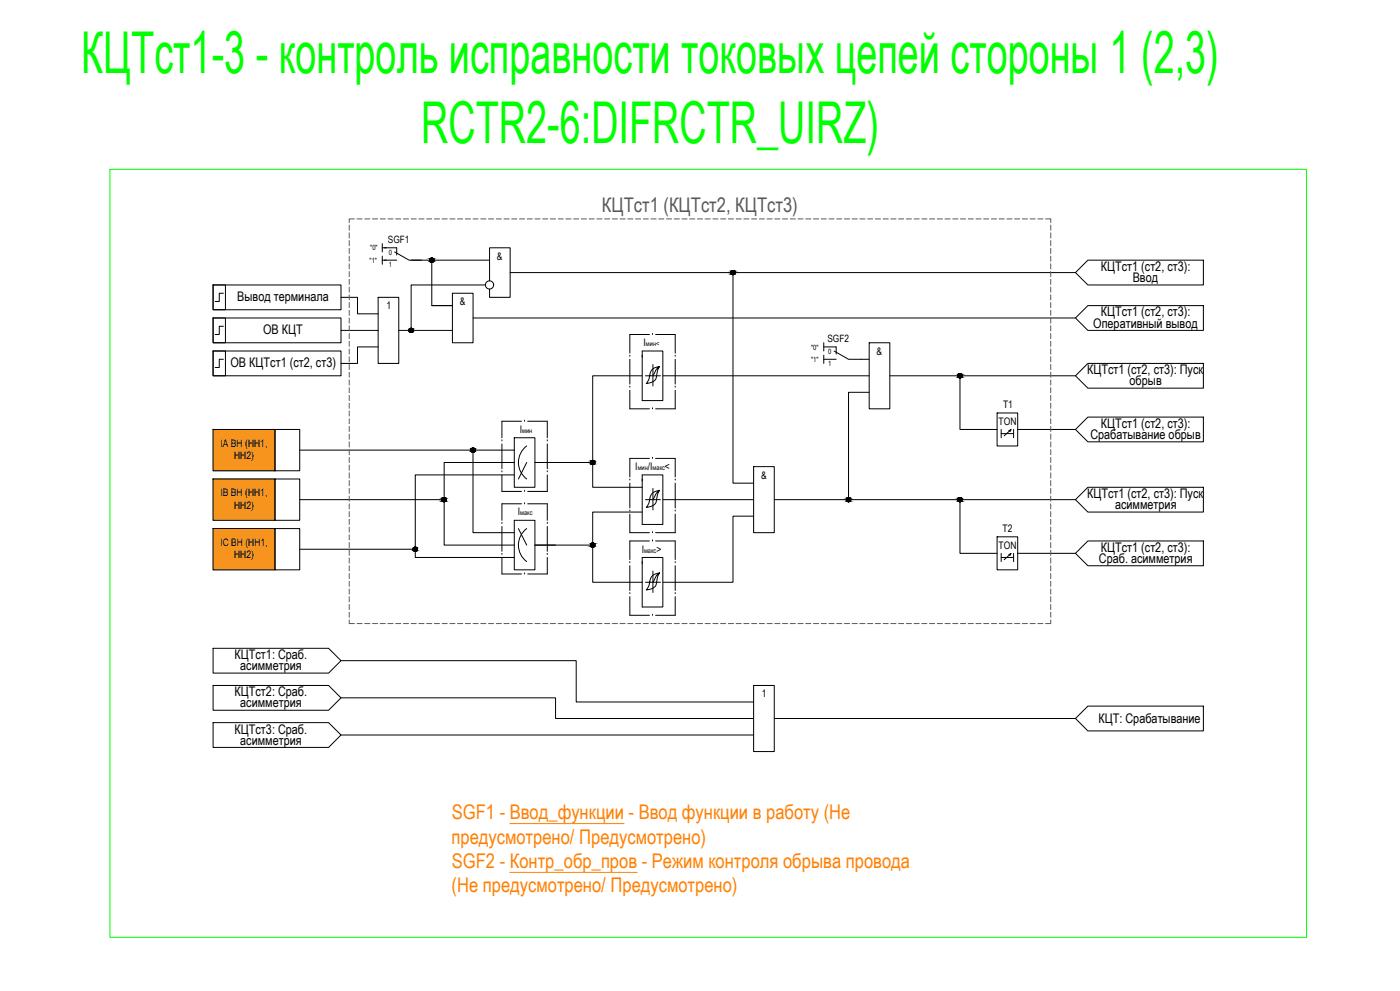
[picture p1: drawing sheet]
<svg xmlns="http://www.w3.org/2000/svg" width="1189mm" height="841mm" viewBox="0 0 1189 841" stroke-linecap="round" stroke-linejoin="round" font-family="sans-serif">
<g fill="none" stroke="#000" stroke-width=".85">
<path d="M326 210h11v6M335 214l12 7h11M326 221h11M416 238v-28h17v42h-17v-7M913 231l11-10h98v21h-98zM384 249h18v42h-18zM913 270l11-11h98v21h-98zM551 284h-16v16M554 284h.1M557 284h16v16M700 294h10v7M700 291v7"/>
<path d="M708 298l13 7h10M535 302h.1M535 305v21M545 301v39h18v-42h-18v5M554 309v19M554 319h7M560 311a22 22 0 0 0-3 10 9 9 0 0 1-8 5 23 23 0 0 0 4-11 8 8 0 0 1 7-4l-3 3-3 5h-6M573 302h.1M573 305v21M700 305h10M700 301v7M913 319l11-11h98v21h-98z"/>
<path d="M535 329h.1M535 331v16h16M573 329h.1M573 331v16h-16M443 357h-17v15M445 357h.1M448 357h17v15M554 347h.1M426 374h.1M426 377v21M465 374h.1M465 377v21"/>
<path d="M913 364l11-10h98v21h-98zM255 382h182M551 389h-16v16M554 389h.1M557 389h16v16M426 400h.1M426 403v14h17M445 417h.1M465 400h.1M465 403v14h-17M535 407h.1M535 410v21"/>
<path d="M545 407v38h18v-42h-18v5M554 415v18M560 416a22 22 0 0 0-3 10 9 9 0 0 1-8 5 23 23 0 0 0 4-11 8 8 0 0 1 7-4l-3 3-3 5h-6M573 407h.1M573 410v21M443 428h-17v14M445 428h.1M448 428h17v14M535 434h.1M535 436v16h16M554 424h7M573 434h.1"/>
<path d="M573 436v16h-16M913 424l11-10h98v21h-98zM426 444h.1M426 447v21M465 444h.1M465 447v21M551 459h-16v16M554 452h.1M554 459h.1M557 459h16v16M426 470h.1M426 473v14h17"/>
<path d="M465 470h.1M465 473v14h-17M535 478h.1M545 477v38h18v-42h-18v5M573 478h.1M913 470l11-11h98v21h-98zM445 487h.1M535 480v21M554 485v18M554 494h7M560 486a22 22 0 0 0-3 11l-3 2-5 2a23 23 0 0 0 4-10 9 9 0 0 1 7-5l-3 3-3 5h-6M573 480v21"/>
<path d="M535 504h.1M535 506v16h16M573 504h.1M573 506v16h-16M554 522h.1M181 550h98l11 11-11 10h-98zM181 582h98l11 10-11 11h-98zM181 613h98l11 11-11 10h-98zM913 610l11-11h98v21h-98z"/>
<circle cx="367" cy="221" r="1.8"/>
<circle cx="622" cy="231" r="1.8"/>
<circle cx="416" cy="242" r="3"/>
<circle cx="349" cy="280" r="1.8"/>
<circle cx="815" cy="319" r="1.8"/>
<circle cx="402" cy="382" r="1.8"/>
<circle cx="503" cy="392" r="1.8"/>
<circle cx="377" cy="424" r="1.8"/>
<circle cx="721" cy="424" r="1.8"/>
<circle cx="815" cy="424" r="1.8"/>
<circle cx="353" cy="466" r="1.8"/>
<circle cx="503" cy="463" r="1.8"/>
</g>
<!-- layer: 0 -->
<g fill="none" stroke="#000" stroke-width=".85">
<path d="M325 207v7M325 217v7M325 210h3M325 221h3M349 221h18v38h17h-17M367 221h49M433 231h480M622 231v179h18M181 242h10v21h-10zM181 242h109v21h-109zM190 249h-4v7h-3M290 252h14v14h17"/>
<path d="M321 252h18v56h-18zM412 242h-63v38M181 270h10v21h-10zM181 270h109v21h-109zM190 277h-4v7h-3M402 270h511M181 298h10v21h-10zM181 298h109v21h-109zM290 280h31M321 294h-17v14h-14M339 280h45M738 291h18v56h-18z"/>
<path d="M190 305h-4v7h-3M545 319h-42v74M563 319h175M731 305h7M756 319h157M815 319v45h32M738 333h-17v91h-64M847 350h17v28h-17zM181 364h52v36h-52zM233 364h22v36h-22zM437 372h17v42h-17zM447 378a18 18 0 0 0 0 28"/>
<path d="M850 364v8M850 368h11M857 365h2l-6 5M859 365l-1 1M861 364v8M864 364h49M402 382v70h35M437 393h-60v31h-122M447 393l-7 14M454 393h49v21h42M640 396h17v56h-17zM181 407h52v35h-52z"/>
<path d="M233 407h22v35h-22zM437 403h-84v63h-98M377 424v39h60M545 435h-42v28h-49h18M563 424h77M640 438h-18v56h-59M721 424h192M815 424v46h32M181 449h52v35h-52zM233 449h22v35h-22zM437 442h17v42h-17zM440 449l7 14"/>
<path d="M447 449a18 18 0 0 0 0 28M847 456h17v28h-17zM353 466v7h84M503 463v31h42M850 470v7M850 473h11M857 471l2-1-6 5M859 470l-1 1M861 470v7M864 470h49M290 561h199v35h151M290 592h182v18h168"/>
<path d="M640 582h17v56h-17zM657 610h256M290 624h350"/>
</g>
<path d="M93 144h1017v651h-1017z" fill="none" stroke="#0f0" stroke-width=".85"/>
<g fill="#f7941d" stroke="#f7941d" stroke-width=".85">
<path d="M181 364l52 36v-36zM181 364l52 36h-52z"/>
<path d="M181 407l52 35v-35zM181 407l52 35h-52z"/>
<path d="M181 449l52 35v-35zM181 449l52 35h-52z"/>
</g>
<g fill="#000" stroke="#000" stroke-width=".85">
<path d="M366 223h1zM622 233h1zM622 230h1zM349 282h1zM815 321h1zM401 384h1zM503 394h1zM377 426h1zM720 426h1zM815 426h1zM352 468h1zM503 464h1z"/>
<path d="M366 219h1zM366 219h1z"/>
<path d="M366 219h1zM366 219h1z"/>
<path d="M366 219h1zM366 219h1z"/>
<path d="M366 219h2zM366 219h2z"/>
<path d="M366 219h2zM366 219h2z"/>
<path d="M366 219h2zM366 219h2z"/>
<path d="M366 219l2 1zM366 219l2 1z"/>
<path d="M365 220h3zM365 220h3z"/>
<path d="M365 220h3zM365 220h3z"/>
<path d="M365 220h3zM365 220h3z"/>
<path d="M365 220h3zM365 220h3z"/>
<path d="M366 222h1zM366 222l1 1z"/>
<path d="M366 222h1zM366 222h1z"/>
<path d="M366 222h2zM366 222h1z"/>
<path d="M366 222h2zM366 222h2z"/>
<path d="M366 222h2zM366 222h2z"/>
<path d="M365 222h3zM365 222h3z"/>
<path d="M365 222h3zM365 222h3z"/>
<path d="M365 222h3zM365 222h3z"/>
<path d="M365 222h3zM365 222h3z"/>
<path d="M365 220h3zM365 220h3z"/>
<path d="M365 221h3zM365 221l3 1z"/>
<path d="M365 220h3zM365 220h3z"/>
<path d="M365 221h3zM365 221h3z"/>
<path d="M365 220l3 1zM365 220l3 1z"/>
<path d="M365 221h3zM365 221h3z"/>
<path d="M365 221h3zM365 221h3z"/>
<path d="M365 221h3zM365 221h3z"/>
<path d="M365 221h3zM365 221h3z"/>
<path d="M622 233h1zM622 233h1z"/>
<path d="M622 230h1zM622 230h1z"/>
<path d="M622 230h1zM622 230h1z"/>
<path d="M622 230h1zM622 230h1z"/>
<path d="M622 233h1zM622 233h1z"/>
<path d="M622 230h1zM622 230h1z"/>
<path d="M622 233h1zM622 233h1z"/>
<path d="M622 230h1zM621 230h2z"/>
<path d="M622 233h1zM622 233h1z"/>
<path d="M621 230h3zM621 230h3z"/>
<path d="M621 233h2zM621 233h2z"/>
<path d="M621 230h3zM621 230h3z"/>
<path d="M621 233h3zM621 233h2z"/>
<path d="M621 230h3zM621 230h3z"/>
<path d="M621 233h3zM621 233h3z"/>
<path d="M621 230h3zM621 230h3z"/>
<path d="M621 232h3zM621 232l3 1z"/>
<path d="M621 230l3 1zM621 230l3 1z"/>
<path d="M621 232h3zM621 232h3z"/>
<path d="M621 231h3zM621 231h3z"/>
<path d="M621 232h3zM621 232h3z"/>
<path d="M621 231h3zM621 231h3z"/>
<path d="M621 232h3zM621 232h3z"/>
<path d="M621 231h3zM621 231h3z"/>
<path d="M621 232h3zM621 232h3z"/>
<path d="M621 231h3zM621 231h3z"/>
<path d="M621 231h3zM621 231h3z"/>
<path d="M621 232h3zM621 232h3z"/>
<path d="M621 232h3zM621 232h3z"/>
<path d="M621 231h3zM621 231l3 1z"/>
<path d="M349 279h1zM349 279h1z"/>
<path d="M349 279h1zM349 279h1z"/>
<path d="M349 279h1zM348 279h2z"/>
<path d="M348 279h2zM348 279h2z"/>
<path d="M348 279h2zM348 279h2z"/>
<path d="M348 279h2zM348 279h2z"/>
<path d="M348 279h2zM348 279h2z"/>
<path d="M348 279h2zM348 279h2z"/>
<path d="M348 279h3zM348 279h3z"/>
<path d="M348 279l3 1zM348 279l3 1z"/>
<path d="M348 280h3zM348 280h3z"/>
<path d="M348 280h3zM348 280h3z"/>
<path d="M347 280h4zM347 280h4z"/>
<path d="M349 282h1zM349 282h1z"/>
<path d="M348 282h2zM348 282h2z"/>
<path d="M348 282h2zM348 282h2z"/>
<path d="M348 282h2zM348 282h2z"/>
<path d="M348 282h2zM348 282h2z"/>
<path d="M348 282h2zM348 282h2z"/>
<path d="M348 281h2zM348 281l2 1z"/>
<path d="M348 281h3zM348 281h2z"/>
<path d="M348 281h3zM348 281h3z"/>
<path d="M348 281h3zM348 281h3z"/>
<path d="M347 281h4zM347 281h4z"/>
<path d="M347 280h4zM347 280h4z"/>
<path d="M347 280h4zM347 280h4z"/>
<path d="M347 280l4 1zM347 280l4 1z"/>
<path d="M347 281h4zM347 281h4z"/>
<path d="M347 281h4zM347 281h4z"/>
<path d="M815 317h1zM815 317h1z"/>
<path d="M815 317h1zM815 317h1z"/>
<path d="M815 317h1zM814 317h2z"/>
<path d="M814 317h2zM814 317h2z"/>
<path d="M814 317h2zM814 317h2z"/>
<path d="M814 317l2 1zM814 317l2 1z"/>
<path d="M814 318h2zM814 318h2z"/>
<path d="M814 318h3zM814 318h3z"/>
<path d="M814 318h3zM814 318h3z"/>
<path d="M814 318h3zM814 318h3z"/>
<path d="M814 320h3zM814 320h3z"/>
<path d="M814 318h3zM814 318h3z"/>
<path d="M814 320h3zM814 320h3z"/>
<path d="M814 318h3zM814 318h3z"/>
<path d="M814 320h3zM814 320h3z"/>
<path d="M813 318l4 1zM813 318l4 1z"/>
<path d="M813 319h4zM813 319l4 1z"/>
<path d="M813 319h4zM813 319h4z"/>
<path d="M813 319h4zM813 319h4z"/>
<path d="M813 319h4zM813 319h4z"/>
<path d="M813 319h4zM813 319h4z"/>
<path d="M813 319h4zM813 319h4z"/>
<path d="M815 321h1zM815 321h1z"/>
<path d="M814 321h2zM814 321h2z"/>
<path d="M814 320h2zM814 320l2 1z"/>
<path d="M814 320h2zM814 320h2z"/>
<path d="M814 320h2zM814 320h2z"/>
<path d="M814 320h2zM814 320h2z"/>
<path d="M814 320h3zM814 320h2z"/>
<path d="M401 380h1zM401 380h1z"/>
<path d="M401 380h1zM401 380h1z"/>
<path d="M401 380h1zM401 380h1z"/>
<path d="M401 384h1zM401 384h1z"/>
<path d="M401 380h2zM401 380h2z"/>
<path d="M401 384h1zM401 384h1z"/>
<path d="M401 380l2 1zM401 381h2z"/>
<path d="M401 384h2zM401 384h1z"/>
<path d="M401 381h2zM401 381h2z"/>
<path d="M401 383h2zM401 383l2 1z"/>
<path d="M401 381h2zM401 381h2z"/>
<path d="M401 383h2zM401 383h2z"/>
<path d="M400 381h3zM400 381h3z"/>
<path d="M400 383h3zM400 383h3z"/>
<path d="M400 381h3zM400 381h3z"/>
<path d="M400 383h3zM400 383h3z"/>
<path d="M400 381h3zM400 381h3z"/>
<path d="M400 383h3zM400 383h3z"/>
<path d="M400 381h3zM400 381h3z"/>
<path d="M400 383h3zM400 383h3z"/>
<path d="M400 381h3zM400 381h3z"/>
<path d="M400 383h3zM400 383h3z"/>
<path d="M400 381l3 1zM400 381l3 1z"/>
<path d="M400 383h3zM400 383h3z"/>
<path d="M400 382h3zM400 382h3z"/>
<path d="M400 382h3zM400 382l3 1z"/>
<path d="M400 382h3zM400 382h3z"/>
<path d="M400 382h3zM400 382h3z"/>
<path d="M400 382h3zM400 382h3z"/>
<path d="M503 391h1zM503 391h1z"/>
<path d="M503 391h1zM503 391h1z"/>
<path d="M503 391h1zM503 391h1z"/>
<path d="M503 394h1zM503 394h1z"/>
<path d="M503 391h1zM502 391h2z"/>
<path d="M503 394h1zM503 394h1z"/>
<path d="M502 391h2zM502 391h2z"/>
<path d="M502 394h2zM502 394h2z"/>
<path d="M502 391h2zM502 391h2z"/>
<path d="M502 394h2zM502 394h2z"/>
<path d="M502 391h3zM502 391h3z"/>
<path d="M502 394h2zM502 394h2z"/>
<path d="M502 391h3zM502 391h3z"/>
<path d="M502 394h3zM502 394h2z"/>
<path d="M502 391l3 1zM502 391l3 1z"/>
<path d="M502 394h3zM502 394h3z"/>
<path d="M502 392h3zM502 392h3z"/>
<path d="M502 393h3zM502 393l3 1z"/>
<path d="M502 392h3zM502 392h3z"/>
<path d="M502 393h3zM502 393h3z"/>
<path d="M502 392h3zM502 392h3z"/>
<path d="M502 393h3zM502 393h3z"/>
<path d="M502 392h3zM502 392h3z"/>
<path d="M502 393h3zM502 393h3z"/>
<path d="M502 392h3zM502 392h3z"/>
<path d="M502 392l3 1zM502 392l3 1z"/>
<path d="M502 393h3zM502 393h3z"/>
<path d="M502 393h3zM502 393h3z"/>
<path d="M502 393h3zM502 393h3z"/>
<path d="M377 422h1zM377 422h1z"/>
<path d="M377 422h1zM377 422h1z"/>
<path d="M377 422h1zM376 422h2z"/>
<path d="M377 426h1zM377 426h1z"/>
<path d="M376 422l2 1zM376 423h2z"/>
<path d="M376 426h2zM376 426h2z"/>
<path d="M376 423h2zM376 423h2z"/>
<path d="M376 426h2zM376 426h2z"/>
<path d="M376 423h2zM376 423h2z"/>
<path d="M376 425h2zM376 425l2 1z"/>
<path d="M376 423h2zM376 423h2z"/>
<path d="M376 425h2zM376 425h2z"/>
<path d="M376 423h3zM376 423h3z"/>
<path d="M376 425h2zM376 425h2z"/>
<path d="M376 423h3zM376 423h3z"/>
<path d="M376 425h3zM376 425h2z"/>
<path d="M376 423h3zM376 423h3z"/>
<path d="M376 425h3zM376 425h3z"/>
<path d="M376 423h3zM376 423h3z"/>
<path d="M376 425h3zM376 425h3z"/>
<path d="M376 423l3 1zM376 423l3 1z"/>
<path d="M376 425h3zM376 425h3z"/>
<path d="M375 424h4zM375 424h4z"/>
<path d="M375 425h4zM375 425h4z"/>
<path d="M375 424h4zM375 424h4z"/>
<path d="M375 424h4zM375 424h4z"/>
<path d="M375 424h4zM375 424h4z"/>
<path d="M375 424h4zM375 424h4z"/>
<path d="M375 424h4zM375 424l4 1z"/>
<path d="M720 422h1zM720 422h1z"/>
<path d="M720 422h1zM720 422h1z"/>
<path d="M720 422h1zM720 422h1z"/>
<path d="M720 426h1zM720 426h1z"/>
<path d="M720 422l1 1zM720 423h1z"/>
<path d="M720 426h1zM720 426h1z"/>
<path d="M720 423h2zM720 423h2z"/>
<path d="M720 426h1zM720 426h1z"/>
<path d="M720 423h2zM719 423h3z"/>
<path d="M720 425h2zM720 425l1 1z"/>
<path d="M719 423h3zM719 423h3z"/>
<path d="M719 425h3zM719 425h3z"/>
<path d="M719 423h3zM719 423h3z"/>
<path d="M719 425h3zM719 425h3z"/>
<path d="M719 423h3zM719 423h3z"/>
<path d="M719 425h3zM719 425h3z"/>
<path d="M719 423h3zM719 423h3z"/>
<path d="M719 425h3zM719 425h3z"/>
<path d="M719 423h3zM719 423h3z"/>
<path d="M719 425h3zM719 425h3z"/>
<path d="M719 423l3 1zM719 423l3 1z"/>
<path d="M719 425h3zM719 425h3z"/>
<path d="M719 424h3zM719 424h3z"/>
<path d="M719 425h3zM719 425h3z"/>
<path d="M719 424h3zM719 424h3z"/>
<path d="M719 424h3zM719 424l3 1z"/>
<path d="M719 424h3zM719 424h3z"/>
<path d="M719 424h3zM719 424h3z"/>
<path d="M719 424h3zM719 424h3z"/>
<path d="M815 422h1zM815 422h1z"/>
<path d="M815 422h1zM815 422h1z"/>
<path d="M815 422h1zM814 422h2z"/>
<path d="M815 426h1zM815 426h1z"/>
<path d="M814 422l2 1zM814 423h2z"/>
<path d="M814 426h2zM814 426h2z"/>
<path d="M814 423h2zM814 423h2z"/>
<path d="M814 426h2zM814 426h2z"/>
<path d="M814 423h2zM814 423h2z"/>
<path d="M814 425h2zM814 425l2 1z"/>
<path d="M814 423h2zM814 423h2z"/>
<path d="M814 425h2zM814 425h2z"/>
<path d="M814 423h3zM814 423h3z"/>
<path d="M814 425h2zM814 425h2z"/>
<path d="M814 423h3zM814 423h3z"/>
<path d="M814 425h3zM814 425h2z"/>
<path d="M814 423h3zM814 423h3z"/>
<path d="M814 425h3zM814 425h3z"/>
<path d="M814 423h3zM814 423h3z"/>
<path d="M814 425h3zM814 425h3z"/>
<path d="M814 423l3 1zM814 423l3 1z"/>
<path d="M814 425h3zM814 425h3z"/>
<path d="M813 424h4zM813 424h4z"/>
<path d="M813 425h4zM813 425h4z"/>
<path d="M813 424h4zM813 424h4z"/>
<path d="M813 424h4zM813 424l4 1z"/>
<path d="M813 424h4zM813 424h4z"/>
<path d="M813 424h4zM813 424h4z"/>
<path d="M813 424h4zM813 424h4z"/>
<path d="M352 464h1zM352 464h1z"/>
<path d="M352 464h1zM352 464h1z"/>
<path d="M352 464l1 1zM352 465h1z"/>
<path d="M352 468h1zM352 468h1z"/>
<path d="M352 465h1zM352 465h1z"/>
<path d="M352 468h1zM352 468h1z"/>
<path d="M352 465h2zM352 465h2z"/>
<path d="M352 468h1zM352 468h1z"/>
<path d="M352 465h2zM352 465h2z"/>
<path d="M352 468h2zM352 468h1z"/>
<path d="M352 465h2zM351 465h3z"/>
<path d="M352 467h2zM352 467l2 1z"/>
<path d="M351 465h3zM351 465h3z"/>
<path d="M351 467h3zM351 467h3z"/>
<path d="M351 465h3zM351 465h3z"/>
<path d="M351 467h3zM351 467h3z"/>
<path d="M351 465h3zM351 465h3z"/>
<path d="M351 467h3zM351 467h3z"/>
<path d="M351 465h3zM351 465h3z"/>
<path d="M351 467h3zM351 467h3z"/>
<path d="M351 465l3 1zM351 465l3 1z"/>
<path d="M351 467h3zM351 467h3z"/>
<path d="M351 466h3zM351 466h3z"/>
<path d="M351 467h3zM351 467h3z"/>
<path d="M351 466h3zM351 466h3z"/>
<path d="M351 466h3zM351 466l3 1z"/>
<path d="M351 466h3zM351 466h3z"/>
<path d="M351 466h3zM351 466h3z"/>
<path d="M351 466h3zM351 466h3z"/>
<path d="M503 461h1zM503 461h1z"/>
<path d="M503 461h1zM503 461h1z"/>
<path d="M503 461h1zM503 461h1z"/>
<path d="M503 464h1zM503 464h1z"/>
<path d="M503 461h1zM502 461h2z"/>
<path d="M503 464h1zM503 464h1z"/>
<path d="M502 461h2zM502 461h2z"/>
<path d="M502 464h2zM502 464h2z"/>
<path d="M502 461h2zM502 461h2z"/>
<path d="M502 464h2zM502 464h2z"/>
<path d="M502 461h3zM502 461h3z"/>
<path d="M502 464h2zM502 464h2z"/>
<path d="M502 461l3 1zM502 462h3z"/>
<path d="M502 464h3zM502 464h2z"/>
<path d="M502 462h3zM502 462h3z"/>
<path d="M502 464h3zM502 464h3z"/>
<path d="M502 462h3zM502 462h3z"/>
<path d="M502 464h3zM502 464h3z"/>
<path d="M502 462h3zM502 462h3z"/>
<path d="M502 463h3zM502 463l3 1z"/>
<path d="M502 462h3zM502 462h3z"/>
<path d="M502 463h3zM502 463h3z"/>
<path d="M502 462h3zM502 462h3z"/>
<path d="M502 463h3zM502 463h3z"/>
<path d="M502 462h3zM502 462h3z"/>
<path d="M502 462l3 1zM502 462l3 1z"/>
<path d="M502 463h3zM502 463h3z"/>
<path d="M502 463h3zM502 463h3z"/>
<path d="M502 463h3zM502 463h3z"/>
</g>
<!-- layer: 0 -->
<path d="M433 699h97M433 740h108" fill="none" stroke="#ff7f00" stroke-width=".85"/>
<g fill="none" stroke="#58595b" stroke-width=".85">
<path d="M297 191v4M297 198v4M301 186h-4v3M303 186h5M310 186h4M316 186h5M323 186h4M329 186h5M336 186h4M343 186h4M349 186h4M356 186h4"/>
<path d="M362 186h5M369 186h4M375 186h5M382 186h4M389 186h4M395 186h5M402 186h4M408 186h5M415 186h4M421 186h5M428 186h4M435 186h4"/>
<path d="M441 186h4M448 186h4M454 186h5M461 186h4M467 186h5M474 186h4M481 186h4M487 186h5M494 186h4M500 186h5M507 186h4M513 186h5"/>
<path d="M520 186h4M527 186h4M533 186h4M540 186h4M546 186h5M553 186h4M559 186h5M566 186h4M573 186h4M579 186h4M586 186h4M592 186h5"/>
<path d="M599 186h4M605 186h5M612 186h4M619 186h4M625 186h4M632 186h4M638 186h5M645 186h4M651 186h5M658 186h4M664 186h5M671 186h4"/>
<path d="M678 186h4M684 186h5M691 186h4M697 186h5M704 186h4M710 186h5M717 186h4M724 186h4M730 186h5M737 186h4M743 186h5M750 186h4"/>
<path d="M756 186h5M763 186h4M770 186h4M776 186h5M783 186h4M789 186h5M796 186h4M802 186h5M809 186h4M816 186h4M822 186h5M829 186h4"/>
<path d="M835 186h5M842 186h4M848 186h5M855 186h4M862 186h4M868 186h5M875 186h4M881 186h5M888 186h4v3M892 191v4M892 198v4M297 204v5"/>
<path d="M297 211v4M297 217v5M892 204v5M892 211v4M892 217v5M297 224v4M297 230v5M297 237v4M892 224v4M892 230v5M892 237v4M297 244v4"/>
<path d="M297 250v5M297 257v4M892 244v4M892 250v5M892 257v4M297 263v5M297 270v4M297 276v5M892 263v5M892 270v4M892 276v5M297 283v4"/>
<path d="M297 290v4M297 296v5M892 283v4M892 290v4M892 296v5M297 303v4M297 309v5M297 316v4M892 303v4M892 309v5M892 316v4M297 322v5"/>
<path d="M297 329v4M297 336v4M892 322v5M892 329v4M892 336v4M297 342v5M297 349v4M297 355v5M892 342v5M892 349v4M892 355v5M297 362v4"/>
<path d="M297 368v5M297 375v4M892 362v4M892 368v5M892 375v4M297 382v4M297 388v5M297 395v4M892 382v4M892 388v5M892 395v4M297 401v5"/>
<path d="M297 408v4M297 414v5M892 401v5M892 408v4M892 414v5M297 421v4M297 428v4M297 434v5M892 421v4M892 428v4M892 434v5M297 441v4"/>
<path d="M297 447v5M297 454v4M892 441v4M892 447v5M892 454v4M297 460v5M297 467v4M297 474v4M892 460v5M892 467v4M892 474v4M297 480v4"/>
<path d="M297 487v4M297 493v5M297 500v4M892 480v4M892 487v4M892 493v5M892 500v4M297 506v5M297 513v4M297 520v4M892 506v5M892 513v4"/>
<path d="M892 520v4M297 526v3h4M303 529h5M310 529h4M316 529h5M323 529h4M329 529h5M336 529h4M343 529h4M349 529h4M356 529h4M362 529h5"/>
<path d="M369 529h4M375 529h5M382 529h4M389 529h4M395 529h5M402 529h4M408 529h5M415 529h4M421 529h5M428 529h4M435 529h4M441 529h4"/>
<path d="M448 529h4M454 529h5M461 529h4M467 529h5M474 529h4M481 529h4M487 529h5M494 529h4M500 529h5M507 529h4M513 529h5M520 529h4"/>
<path d="M527 529h4M533 529h4M540 529h4M546 529h5M553 529h4M559 529h5M566 529h4M573 529h4M579 529h4M586 529h4M592 529h5M599 529h4"/>
<path d="M605 529h5M612 529h4M619 529h4M625 529h4M632 529h4M638 529h5M645 529h4M651 529h5M658 529h4M664 529h5M671 529h4M678 529h4"/>
<path d="M684 529h5M691 529h4M697 529h5M704 529h4M710 529h5M717 529h4M724 529h4M730 529h5M737 529h4M743 529h5M750 529h4M756 529h5"/>
<path d="M763 529h4M770 529h4M776 529h5M783 529h4M789 529h5M796 529h4M802 529h5M809 529h4M816 529h4M822 529h5M829 529h4M835 529h5"/>
<path d="M842 529h4M848 529h5M855 529h4M862 529h4M868 529h5M875 529h4M881 529h5M892 526v3h-4"/>
</g>
<g font-size="49" fill="#0f0">
<text x="69" y="62">КЦТст1-3 - контроль исправности токовых цепей стороны 1 (2,3)</text>
<text x="358" y="121">RCTR2-6:DIFRCTR_UIRZ)</text>
</g>
<text font-size="17.1" fill="#58595b" x="511" y="180">КЦТст1 (КЦТст2, КЦТст3)</text>
<g font-size="17.1" fill="#ff7f00">
<text x="384" y="695">SGF1 - Ввод_функции - Ввод функции в работу (Не</text>
<text x="383" y="716">предусмотрено/ Предусмотрено)</text>
<text x="384" y="737">SGF2 - Контр_обр_пров - Режим контроля обрыва провода</text>
<text x="384" y="757">(Не предусмотрено/ Предусмотрено)</text>
</g>
<g font-size="11.3">
<text x="935" y="230">КЦТст1 (ст2, ст3):</text>
<text x="962" y="239">Ввод</text>
<text x="201" y="256">Вывод терминала</text>
<text x="935" y="269">КЦТст1 (ст2, ст3):</text>
<text x="928" y="278">Оперативный вывод</text>
<text x="223" y="284">ОВ КЦТ</text>
<text x="196" y="312">ОВ КЦТст1 (ст2, ст3)</text>
<text x="923" y="318">КЦТст1 (ст2, ст3): Пуск</text>
<text x="959" y="327">обрыв</text>
<text x="935" y="363">КЦТст1 (ст2, ст3):</text>
<text x="926" y="373">Срабатывание обрыв</text>
<text x="923" y="423">КЦТст1 (ст2, ст3): Пуск</text>
<text x="947" y="432">асимметрия</text>
<text x="935" y="468">КЦТст1 (ст2, ст3):</text>
<text x="933" y="478">Сраб. асимметрия</text>
<text x="199" y="559">КЦТст1: Сраб.</text>
<text x="204" y="569">асимметрия</text>
<text x="199" y="591">КЦТст2: Сраб.</text>
<text x="204" y="600">асимметрия</text>
<text x="933" y="613">КЦТ: Срабатывание</text>
<text x="199" y="623">КЦТст3: Сраб.</text>
<text x="204" y="632">асимметрия</text>
</g>
<g font-size="8.8">
<text x="422" y="220">&amp;</text>
<text x="328" y="263">1</text>
<text x="390" y="259">&amp;</text>
<text x="546" y="294">I</text>
<text x="744" y="301">&amp;</text>
<text x="852" y="347">T1</text>
<text x="848" y="361">TON</text>
<text x="441" y="367">I</text>
<text x="187" y="379">IA ВН (НН1,</text>
<text x="199" y="390">НН2)</text>
<text x="540" y="399">I</text>
<text x="550" y="399">/I</text>
<text x="565" y="399">&lt;</text>
<text x="646" y="406">&amp;</text>
<text x="187" y="421">IB ВН (НН1,</text>
<text x="199" y="432">НН2)</text>
<text x="440" y="437">I</text>
<text x="851" y="452">T2</text>
<text x="187" y="463">IC ВН (НН1,</text>
<text x="848" y="466">TON</text>
<text x="199" y="474">НН2)</text>
<text x="545" y="469">I</text>
<text x="557" y="469">&gt;</text>
<text x="647" y="592">1</text>
</g>
<g font-size="8.6">
<text x="329" y="206">SGF1</text>
<text x="703" y="290">SGF2</text>
</g>
<g font-size="6.1">
<text x="314" y="212">&quot;0&quot;</text>
<text x="330" y="216">0</text>
<text x="314" y="223">&quot;1&quot;</text>
<text x="330" y="227">1</text>
<text x="689" y="297">&quot;0&quot;</text>
<text x="703" y="300">0</text>
<text x="689" y="308">&quot;1&quot;</text>
<text x="703" y="311">1</text>
</g>
<g font-size="5.9">
<text x="549" y="294">мин&lt;</text>
<text x="443" y="367">мин</text>
<text x="541" y="399">мин макс</text>
<text x="442" y="437">макс</text>
<text x="547" y="469">макс</text>
</g>
</svg>
